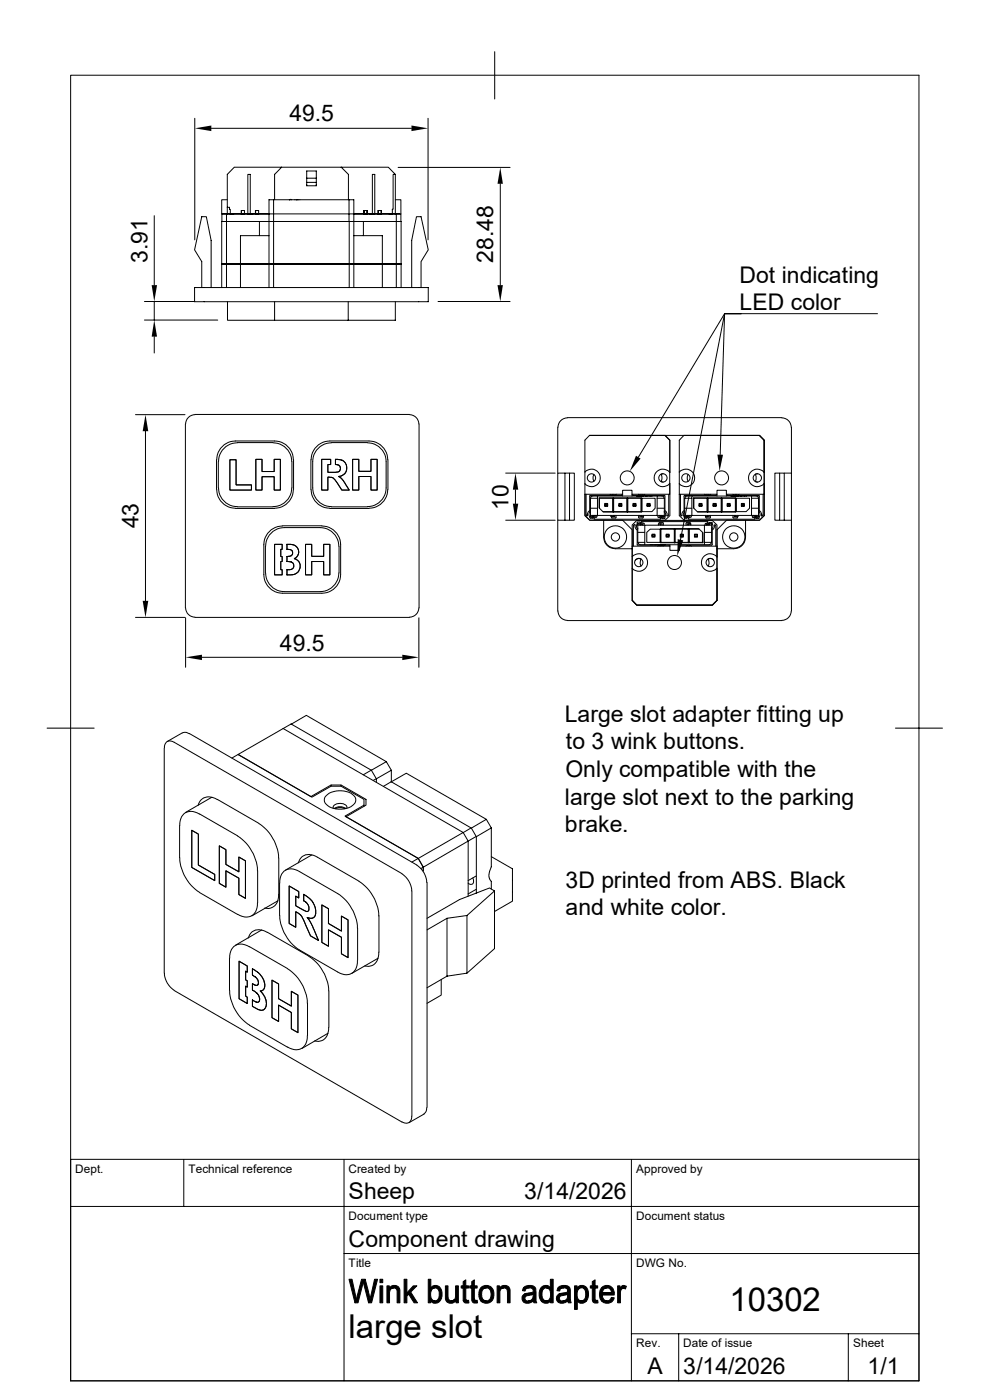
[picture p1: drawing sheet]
<svg xmlns="http://www.w3.org/2000/svg" width="210mm" height="297mm" viewBox="0 0 210 297" stroke-linecap="round" stroke-linejoin="round" font-family="sans-serif">
<g fill="none" stroke="#000" stroke-width=".21">
<path d="M15 16h179.9v276.9h-179.9zM104.9 11v10M41.3 25.1v25.8M44.8 27.2h42.5M59.7 35.5h-10l-1.5 1.5v8.4h-.9M59.7 35.5l-1.4 1.5v5.4M59.7 35.5h12.7M65.1 36.3h2v1.5h-2zM65.1 37.8v.9h2v-.9M65.1 38.7v.7h2v-.7M72.4 35.5l1.5 1.5v5.4M72.4 35.5h10l1.5 1.5"/>
<path d="M84.5 35.5h23.7M90.8 25.1v25.8M106.1 39v21.5M32.7 45.8v14.7M47 56h38.1zM47.1 45.4h.9v1.6h7v3M47.1 45.4v1.6M48.1 45.4h1.5M48.2 44h.5v.4h.2v1M48.2 42.4h-1.2l.1 3M48.9 45.4h9.1v15.6M51.2 44.7v.7"/>
<path d="M51.9 44.7h-.7v.7M51.9 44.7v.7zM52.6 45.4v-8.4h.5v8.4M52.7 45.4h.9M54.2 44.7v.7M54.9 44.7h-.7v.7M54.9 44.7v.7zM55 47h30.1M57.1 50h-6.1v11M57.1 45.4h-9.1M58 42.4h-.9v18.6M61.4 42.4h.1"/>
<path d="M61.6 42.3l.3 .1M61.6 42.3l-.2 .1M62.5 42.4h.1M62.8 42.4h.1M62.9 42.4h.2M63.2 42.4h.1M63.6 42.4h.1M74 42.4h-16v3h16v1.6M74.1 47v14M75.1 45.4h8M75.1 45.4h9v15.6M75.1 45.4v-3h-1.1v3h1.1v15.6"/>
<path d="M75.1 50h6v11M77.1 47v3M77.2 44.7h.7v.7h-.7zM77.9 44.7v.7M78.4 45.4h1M79 45.4v-8.4h.5v8.4M80.2 44.7h.7v.7h-.7zM82.5 45.4h1.5M83.2 45.4v-1h.2v-7.4h.5v8.4h.9M83.9 42.4h1.1v3M84 45.4h.1M84.1 45.4h.9v1.6"/>
<path d="M85.1 47v14M30.6 64h10.6M30.6 67.9h15.6M32.7 64v3.9M32.7 71.4v3.5M41.3 61h49.5v3h-49.5zM42.8 61v-5.5l-1.5-2.5 1.5-7h1l1 5v10M47 61v-14h1v14M48.3 64v3.9h10M58.3 67.9h15.6M58.3 64v3.9M73.9 64v3.9"/>
<path d="M83.9 64v3.9h-10M87.3 61v-10l1-5h1l1.5 7-1.5 2.5v5.5M92.9 64h15.3M186.1 66.5h-32.4l-9.3 48M28.7 88h10.5M30.9 91.5v36M41.4 88a2.1 2.1 0 0 0-2.1 2l.1 38.9a2.02 2.02 0 0 0 2 2M41.4 87.9h45.5M45.9 97.5v6.3M46.3 97.9v5.6M48.8 97.5h1.3v5.4h3.2v1.1h-4.5zM50.3 93.9h7.6"/>
<path d="M50.3 93.9a4 4 0 0 0-3.9 4M54.3 97.5h1.3v2.5h2.6v-2.5h1.3v6.5h-1.3v-2.9h-2.6v2.9h-1.3zM57.9 93.9a4 4 0 0 1 4 4M61.9 97.9v5.6M62.2 97.5a4 4 0 0 0-3.9-3.9h-8.3a4 4 0 0 0-4 3.9M62.3 97.5v6.3M68.2 97.5h1.9v1.1h-.5v1.6h1.6l.6-.1 .3-.2 .1-.4-.1-.6-.3-.3h-.6v-1.1h.6a1.8 1.8 0 0 1 1.8 1.8 1.8 1.8 0 0 1-1.8 1.8l1 .8 1.3 2.1h-1.6l-1.3-1.9a1.37 1.37 0 0 0-1.4-.9h-.2v2.8h-1.4zM70.3 93.9h7.6M74.8 97.5h1.3v2.5h2.6v-2.5h1.3v6.5h-1.3v-2.9h-2.6v2.9h-1.3zM77.9 93.9a4 4 0 0 1 4 4v5.6a4.1 4.1 0 0 1-4 4h-7.6a4 4 0 0 1-4-4v-5.6a4 4 0 0 1 4-4M82.3 97.5a4 4 0 0 0-4-3.9h-8.3a4 4 0 0 0-4 3.9v6.3a4.1 4.1 0 0 0 4 4M82.3 97.5v6.3"/>
<path d="M86.9 88a2.02 2.02 0 0 1 2 2M88.9 90v38.9M118.3 90.6v9.8M125.1 92.4h36l1 1v16l-1 1h-7l-2 2v15l-1 1h-16l-1-1v-15l-2-2h-7l-1-1v-4.5M141.1 92.4l1 1v6.8M152.8 96.4l.9-29.9h3.5h-3.5l-18.3 30.5M161.1 92.4l1 1v6.8M167.9 90.6a2.1 2.1 0 0 0-2-2h-45.5a2.02 2.02 0 0 0-2 2M167.9 90.6v9.8M46 103.8a4 4 0 0 0 4 4M50 107.9h8.3M58.3 115.5h1.6v1h-.3v1.6h.3v1h-.3v1.8h.3v1.1h-1.6z"/>
<path d="M59.9 111.5h8.4M61.4 116.6l-.5-.1v-1l1.5 .1 .7 .6 .2 .5v.8l-.3 .6-.6 .4 1 .6 .3 .7v.6l-.4 .9-.6 .5-1.8 .2v-1.1l1.1-.2 .3-.4-.1-.7a1.13 1.13 0 0 0-1.3-.5v-1M61.4 116.6l.5 .2 .2 .3a.73 .73 0 0 1-.8 .9l-.4 .1M61.9 103.5a4.1 4.1 0 0 1-4 4h-7.6a4 4 0 0 1-3.9-4M62.2 103.8a4 4 0 0 1-3.9 4M64.8 115.5h1.3v2.5h2.6v-2.5h1.3v6.5h-1.3v-2.9h-2.6v2.9h-1.3zM68.3 111.6a4 4 0 0 1 4 4v6.3a4 4 0 0 1-4 4h-8.4a4 4 0 0 1-3.9-4v-6.3a4 4 0 0 1 3.9-4M70 107.9h8.3M71.9 115.9a4 4 0 0 0-4-4h-7.6a4 4 0 0 0-4 4v5.6a4.1 4.1 0 0 0 4 4h7.6a4 4 0 0 0 4-4M71.9 115.9v5.6M82.3 103.8a4 4 0 0 1-4 4M107.3 110.4h10.5"/>
<path d="M107.3 100.4h10.5M109.3 103.9v2.9M118.3 110.4v19.2M119.8 100.4h-1.5v10h1.5M120.8 100.4h1v10h-1zM120.8 100.4h-1v10h1M124.1 100.2a1.86 1.86 0 0 1 2.7-.2 1.86 1.86 0 0 1 0 2.7 1.86 1.86 0 0 1-2.7-.1M124.1 104.9h8M124.3 104.9v4.3M124.4 109.2v.1M124.4 109.3h.2M125.1 108.3l-.4 .5v.5"/>
<path d="M125.1 109.6l.1 .3h.5l.1-.1M125.3 108.6a.64 .64 0 0 0-.2 1M125.3 109.3h1.4M125.3 107.8h1.4M125.3 107.8v1.8h.4M125.3 105.7v2.1M125.4 105.4h-.1M125.7 109.3v.3h.2v-.3M126 100.6l-.2 .5 .2 1.1M126.1 110.2h14M126.2 109.3v.1a.63 .63 0 0 1-1.1 .2M126.3 109.7l-.3 .3 .1 .1"/>
<path d="M126.4 109.3v.2h-.2M126.6 109.3l-.1 .4h-.6M126.7 105.2l-1.1 .1-.3 .4M126.7 105.7v3.6M127.1 105.6l.1 .1M127.1 105.6h9v3h-8.1l-.9-.9zM127.2 107.8v-2.1h2.8v2.8h-2.1M128.1 110.4v3.5a2.46 2.46 0 0 0 2.5 2.5h3.5M128.3 107v.2h.6v-.2M128.3 107.2v.2h.6v-.2M128.3 106.8h.6v.2h-.6zM129.4 104.9l.6 .2v-.2"/>
<path d="M129.6 109.3v.3h.5v-.3M130 105.7l.1-.1v3M130 108.5l.1 .1M130 109.6h.1M130.1 105.6l.1 .1M130.2 105.7h2.8v2.8h-2.8zM130.2 108.5l-.1 .1M130.2 104.9v.2l.6-.2M130.4 109.3v.3h-.4M130.7 109.3l-.1 .6h-.8l-.1-.3M131.3 107v.2h.6v-.2M131.3 107.2v.2h.6v-.2"/>
<path d="M131.3 106.8h.6v.2h-.6zM132 104.9v.2h-6.8l-.1 3.5M132.1 105.2v-1.2h2v1.2M133 108.5l.1 .1M133.1 105.6l-.1 .1M133.1 105.6v3M133.1 105.6l.1 .1M133.2 105.7h2.8v2.8h-2.8zM133.2 108.5l-.1 .1M134.1 104.9h8v-11.5l-1-1h-16l-1 1v11.5M134.1 115.9v-4.5l1-1h16l1 1v6.8M134.1 115.9v11.4"/>
<path d="M134.1 118.1a1.86 1.86 0 0 1 2.7-.1 1.86 1.86 0 0 1 0 2.7 1.86 1.86 0 0 1-2.7-.1M134.1 115.9h8M134.2 104.9v.2h6.8l.1 3.5M134.3 107v.2h.6v-.2M134.3 107.2v.2h.6v-.2M134.3 106.8h.6v.2h-.6zM134.4 111.5v4.4M134.4 111.5h.1M134.5 111.3l-.1 .2M134.6 111.3l.1 .1M134.7 111.4v.4l.5 .6M135.1 105.2h.2"/>
<path d="M135.2 112.1l.1 3.6h6.7v.2M135.2 111.2l.1-.5h.5v.3h.8l.1 .4M135.2 105.2h.1M135.3 111.4v3.7h1.5M135.3 111.4v-.2h.6v.2M135.3 111.4h1.5M135.3 112.9h1.5M135.3 115.1l.2 .3 .3 .1M135.3 105.2h.1M135.3 105.2h.2M135.4 115.4h.1M135.4 104.9l.6 .2v-.2"/>
<path d="M135.4 105.2h.3M135.5 109.3l.1 .6h.8v-.3M135.6 105.2h.1M135.7 105.2h1M135.7 105.2h.1M135.7 109.3v.3h.5M135.8 111.2v.2M136 118.6l-.2 .7 .2 .8M136 118.6l-.7-.1-.6 .4M136 108.5l.1 .1M136 109.3v.3h.5v-.3M136.1 110.8v-.1h14.1l-.3 .3"/>
<path d="M136.1 110.8l.2 .2M136.1 105.6l-.1 .1M136.1 111.3h.3v.1M136.1 111.3a.63 .63 0 0 0-1-.1 .63 .63 0 0 0 .2 1M136.1 111.3l.1 .1M136.2 105.7h2.8v2.1l-.7 .7h-2.1zM136.2 104.9v.2l.6-.2M136.8 115.1v.5h-1M136.9 105.2h1.4M137.1 105.2h.1M137.2 112.9l.7-.6h2.1v2.8h-2.8zM137.2 106.8h.7v.2h-.7z"/>
<path d="M137.2 107v.2h.7v-.2M137.2 107.2v.2h.7v-.2M137.2 105.2h.1M137.9 105.2h.1M137.9 115.6h1.5M137.9 115.6h.1M138.3 113.7h.6v.3h-.6zM138.3 115.6h.1M138.3 113.7v-.2h.6v.2M138.3 113.5v-.2h.6v.2M139 115.6h.1M139.4 105.7v-.5l1.2 .1 .3 .4"/>
<path d="M139.4 109.3h1.5M139.4 107.8h1.5M139.4 105.2h-12.7v.5h-1.4M139.4 105.7v3.6h-12.7M139.4 105.7h1.5v3.6M139.5 115.9l.5-.2v.2M139.5 115.6h.5M139.6 109.3l.1 .5h.7l.1 .2h.5l.1-.4M139.7 111.4v-.2h.5v.2M139.8 111.2l.1-.3h.7l.1 .5M139.8 109.3v.2h.2M140 109.8l.2 .2-.1 .1"/>
<path d="M140 109.3l.1 .2M140 115.6h.5M140 111.2l.5-.1v.3M140.1 112.1h8.1l.9 .9v2.1h-9zM140.1 112.1l.1 .2M140.2 112.3h2.8v2.8h-2.8zM140.2 115.1h-.1M140.3 115.9v-.2l.4 .2M140.3 102.2l.4 .1M140.4 109.3v.3M140.5 115.6h.1M140.5 115.6h.4"/>
<path d="M140.6 115.6h.2M140.7 100.5l-.4 .1 .1 .5-.1 1.1M140.8 105.4h.1M140.9 108.6a.63 .63 0 0 1 .2 1 .63 .63 0 0 1-1-.1M140.9 115.6h.2M140.9 115.6h.1M140.9 109.3v.3h-.6v-.3M141 115.6h.2M141.1 108.3l.4 .7v.4M141.3 113.7v-.2h.6v.2M141.3 113.5v-.2h.6v.2M141.3 113.7h.6v.3h-.6z"/>
<path d="M141.5 109.3l.1 .1M141.8 109.2v.1M141.8 109.3l-.2 .2M141.9 104.9v4.3M142 100.2a1.86 1.86 0 0 0-2.7-.2 1.86 1.86 0 0 0 0 2.7 1.86 1.86 0 0 0 2.7-.1M142.1 102.5v6.9l-1 1h-16l-1-1v-4.5M142.1 115.6v1.2h2v-1.2M143 115.1h.1M143.1 112.1l.1 .2M143.1 112.1l-.1 .2M143.1 112.1v3M143.2 115.1h-.1"/>
<path d="M143.2 112.3h2.8v2.8h-2.8zM144.1 100.2a1.86 1.86 0 0 1 2.7-.2 1.86 1.86 0 0 1 0 2.7 1.86 1.86 0 0 1-2.7-.1M144.1 104.9h8M144.1 115.9h8M144.3 113.7h.6v.3h-.6zM144.3 113.7v-.2h.6v.2M144.3 113.5v-.2h.6v.2M144.4 104.9v4.3M144.4 109.2v.1M145.1 108.3a1.17 1.17 0 0 0-.5 1.1l-.2-.1M145.2 109.6v.3h.5l.1-.1M145.2 109.3h1.6"/>
<path d="M145.2 107.8h1.6M145.2 107.8v1.8h.6M145.3 108.6a.64 .64 0 0 0-.1 1M145.4 105.4h.1M145.5 115.9l.5-.2v.2M145.9 109.3v.3h-.1v-.3M146 100.6l-.2 .5 .2 1.1M146 115.1h.1M146.1 110.2h14M146.1 111.4v-.2h.5v.2M146.1 112.1v3h.1M146.1 112.1l.1 .2"/>
<path d="M146.1 112.1l-.1 .2M146.2 109.3v.1a.63 .63 0 0 1-1 .2M146.2 111.2l-.4-.1v.3M146.2 115.9v-.2l.5 .2M146.3 109.7l-.3 .3 .1 .1M146.3 109.3l-.1 .2M146.5 111.2l-.1-.3h-.8l-.1 .5M146.6 109.3v.4h-.7M146.8 105.2l-1.2 .1-.3 .4M146.8 105.7v3.6M147.1 105.6h9v3h-8.1l-.9-.9zM147.1 105.6l.1 .1"/>
<path d="M147.2 107.8v-2.1h2.8v2.8h-2.1M147.3 113.7h.7v.3h-.7zM147.3 113.7v-.2h.7v.2M147.3 113.5v-.2h.7v.2M148.3 106.8h.6v.2h-.6zM148.3 107v.2h.6v-.2M148.3 107.2v.2h.6v-.2M148.3 112.3h-2.1v2.8h2.8v-2.2M149 115.1h.1M149.4 111.4h-12.6v3.7M149.4 111.4v3.7M149.4 104.9l.6 .2v-.2"/>
<path d="M149.4 115.6h1.1M149.4 111.4h1.6M149.4 112.9h1.6M149.6 109.3v.3h.6v-.3M149.9 111.3h.1M149.9 111.3v.1M149.9 111.3h.2M150 105.7l.1-.1v3M150 108.5l.1 .1M150 109.6h.1M150.1 111.3a.63 .63 0 0 1 1-.1 .63 .63 0 0 1-.2 1M150.1 111.3l-.1 .1"/>
<path d="M150.1 105.6l.1 .1M150.2 105.7h2.8v2.8h-2.8zM150.2 108.5l-.1 .1M150.2 104.9v.2l.6-.2M150.2 118.6l.2 .7-.2 .8M150.2 118.6l.7-.1 .5 .3M150.3 111h-.6l-.1 .4M150.4 111l.1-.2h.5l.1 .3M150.5 111.4v-.2h-.2v.2M150.5 111.2h.5v1.7M150.5 109.3v.3h-.5M150.7 109.3l-.1 .6h-.8l-.1-.3"/>
<path d="M150.8 115.4h.1M150.9 115.1l-.1 .3-.3 .1M151 115.1h-1.6v.5h-12.6M151 112.9v2.2M151.1 112.1l-.1 3.6h-6.7v.2M151.3 106.8h.6v.2h-.6zM151.3 107v.2h.6v-.2M151.3 107.2v.2h.6v-.2M151.5 111.4v.6l-.4 .4M151.7 111.4h-.1M151.7 111.3l.1 .2M151.8 111.5v4.4"/>
<path d="M152 104.9v.2h-6.8l-.1 3.5M152.1 118.1a1.86 1.86 0 0 0-2.7-.1 1.86 1.86 0 0 0 0 2.7 1.86 1.86 0 0 0 2.7-.1M152.1 105.2v-1.2h2v1.2M152.1 118.1v2.5M153 108.5l.1 .1M153.1 105.6l-.1 .1M153.1 105.6v3M153.1 105.6l.1 .1M153.2 105.7h2.8v2.8h-2.8zM153.2 108.5l-.1 .1M154.1 104.9h8v-11.5l-1-1h-16l-1 1v11.5M154.2 104.9v.2h6.8l.1 3.5"/>
<path d="M154.3 107v.2h.6v-.2M154.3 107.2v.2h.6v-.2M154.3 106.8h.6v.2h-.6zM155.1 105.2h.6M155.2 105.2h.3M155.4 104.9l.6 .2v-.2M155.5 109.3l.1 .6h.8l.1-.3M155.6 105.2h.1M155.7 105.2h.6M155.7 105.2h.1M155.7 109.3v.3h.5M156 108.5l.1 .1"/>
<path d="M156 109.3v.3h.5v-.3M156.1 105.6l-.1 .1M156.2 105.7h2.8v2.1l-.7 .7h-2.1zM156.3 104.9v.2l.5-.2M156.3 105.2h.4M157 105.2h1.4M157.1 105.2h.1M157.3 106.8h.6v.2h-.6zM157.3 105.2h.1M157.3 107v.2h.6v-.2M157.3 107.2v.2h.6v-.2M157.9 105.2h.1"/>
<path d="M158.2 110.4v3.5a2.46 2.46 0 0 1-2.5 2.5h-3.6M159.4 109.3h1.5M159.4 107.8h1.5M159.4 105.7v-.5l1.2 .1 .3 .4M159.4 105.7h1.5M159.4 105.2h-12.6v.5h-1.6v2.1M159.4 105.7v3.6h-12.6M159.6 109.3l.1 .5h.7l.1 .2h.5v-.4M159.9 109.3v.2h.2M160 109.8l.2 .2-.1 .1M160 109.3a.63 .63 0 0 0 1 .3M160.2 100.6l.2 .5-.2 1.1"/>
<path d="M160.3 102.2l.4 .1M160.3 109.3v.3h.6v-.3M160.4 109.3v.3M160.7 100.5l-.4 .1M160.8 105.4h.1M160.9 108.6a.64 .64 0 0 1 .1 1M160.9 105.7v3.6M161.1 108.3l.4 .7v.4M161.5 109.3l.1 .1M161.8 109.3l-.1 .2M161.9 104.9l-.1 4.4M162.1 100.2a1.86 1.86 0 0 0-2.7-.2 1.86 1.86 0 0 0 0 2.7 1.86 1.86 0 0 0 2.7-.1"/>
<path d="M162.1 102.5v6.9l-1 1h-16l-1-1v-4.5M162.1 100.2h.1M164.4 100.4h1v10h-1zM165.4 100.4h1v10h-1M166.4 110.4h1.5M166.4 100.4h1.5v10M167.9 110.4v19.2M28.7 131h10.5M39.4 131.1v10.5M41.4 131h45.5M42.8 139.4h42.5M88.9 131.1v10.5"/>
<path d="M88.9 128.9a2.02 2.02 0 0 1-2 2M118.4 129.6a2.02 2.02 0 0 0 2 2l45.5 .1a2.1 2.1 0 0 0 2-2.1M134.1 127.3l1 1.1h16l1-1.1M152.1 120.6v6.8l-1 1h-16l-1-1.1M10 154.5h10M34.8 158.7v47.8M34.9 158.7a1.25 1.25 0 0 1 .6-1.4 1.25 1.25 0 0 1 1.5 .2l48.3 27.9a4.5 4.5 0 0 1 2 3.6M38.7 155.5l-3.2 1.8M38.7 155.5l.7-.1 .8 .3M40.2 155.6l48.2 27.9M60.1 154.6l38.2 22-9.6 5.5 1.1 1.9v.8v-.8l-1.1-1.9-15.3-8.8 4.2-2.5v-1.2l-5.3-3.1M60.1 154.6l-9.6 5.5 15.5 8.9 4.2-2.5"/>
<path d="M61.8 153.6l17 9.8 1 1.8v.7M61.8 153.6l3.2-1.8 17 9.8M61.8 153.6l-1.7 1M189.9 154.5h10M38.1 175.1v6.9M40.7 176.1l1.4 .9v6.5l3.5 2v1.3l-4.9-2.8zM42 170.9a2.49 2.49 0 0 1 4.1-1.3l8.8 5.1M42.3 172.7a2.5 2.5 0 0 0-3.9 1l-.3 1.4M42.3 172.7l8.1 4.6M45 169.1l-5.7 3.3M46.5 179.5l1.4 .8v3.1l2.8 1.6v-3.2l1.4 .8v8l-1.4-.8v-3.5l-2.8-1.6v3.5l-1.4-.8zM49.2 160.8l1.3-.7 15.7 9 4-2.3h2.1l4.9 2.8v1.2"/>
<path d="M50.4 177.4a9.4 9.4 0 0 1 4.2 7.3M54.9 174.7a9.4 9.4 0 0 1 4.2 7.3M69.2 168.8a4.6 4.6 0 0 1 6.1 .3 1.47 1.47 0 0 1-.9 2.1 4.6 4.6 0 0 1-5.4-.9 1.25 1.25 0 0 1 .2-1.5zM70.2 166.8v-.3h2.1v.3M70.7 171.5a1.1 1.1 0 0 1 1.4-1.1 1.1 1.1 0 0 1 1.5 1.1M70.9 171.5a2.31 2.31 0 0 1 2.5 0M71.1 171.6a2.33 2.33 0 0 1 2.1 0M77.2 171.1v-.3l-4 2.3 15.5 9-1.3 .8M79.2 165.6l3.8-2.2v2.5M83 165.9l-1.7 .9M83 165.9h.1M83 165.9l17 9.8 1 1.8v12"/>
<path d="M83 165.9l3.2-1.9 17 9.8M83 163.4l-1-1.8-5 2.8M99.9 175.6l-1.6 1 1 1.8-10 5.8M101 177.5l-1.7 .9v11.7M101 177.5l3.2-1.9v8.3l-.5 1.6 .1 .9 .4 .6v1.6M104.2 175.6l-1-1.8-3.2 1.9M38.1 182a9.3 9.3 0 0 0 4.2 7.3l8.1 4.7M54.6 191.6a2.55 2.55 0 0 1-1.2 2.7 2.55 2.55 0 0 1-3-.3M54.7 184.7v6.9M55.5 197.3l-5.5 3.2M56.7 197.8a2.54 2.54 0 0 0-3.9 .8l-.1 .4M56.7 197.8l8.8 5.1"/>
<path d="M59 191.1l-5.6 3.2M59.1 189.7a2.46 2.46 0 0 1-2.5 3h-.5M59.1 182v7.7M59.3 187.4v6.8M59.4 187.3a2.55 2.55 0 0 1 1.2-2.7 2.55 2.55 0 0 1 2.9 .3l8.1 4.7a9.4 9.4 0 0 1 4.2 7.3l.1 6.9M59.4 194.2a9.4 9.4 0 0 0 4.1 7.3l8.1 4.7a2.5 2.5 0 0 0 4-1l.2-1.4M61.3 188l2.1 1.1v1.4l-.7-.4v2.1l1.6 .8a.79 .79 0 0 0 1.1 .2v-1.1l-.5-.8-.5-.2v-1.4l1.7 1.3 .8 1.6 .1 1.3-.4 .7-.4 .2-1-.2 1.1 1.9 1.3 3-1.7-1-1.8-4-.9-.8-.5-.3v3.3l-1.4-.8zM63.3 183a2.39 2.39 0 0 1 3.6-1.4l9.3 5.3M66.2 181.4l-5.7 3.2M68.3 192l1.4 .8v3.1l2.7 1.6v-3.1l1.4 .8v8l-1.4-.8v-3.6l-2.7-1.5v3.4l-1.4-.8zM76.2 187a9.3 9.3 0 0 1 4.1 7.3M80.4 194.3v7.7"/>
<path d="M87.4 189v47.8M88.4 183.6a4.5 4.5 0 0 1 2.1 3.6M90.6 194.8l6.9-4 6.3-2.4 1.1 .6v12.3l-5.8 5.2M90.6 187.2v47.7M94.8 194.8v12.3M99.1 194.2v12.3l-4.3 .6M100.3 186.3l.1 .3a.68 .68 0 0 1-.1 .9 .68 .68 0 0 1-1-.1M101 185.8l-1.7 1M101 188.7l-1.7 1M104.2 181.7l4.5 2.6v6.9l-3.8 2.2M104.9 189l-5.8 5.2-4.3 .6-4.2 2.5M34.9 206.5a4.5 4.5 0 0 0 2.1 3.6l48.3 27.9a1.27 1.27 0 0 0 1.4 .2 1.27 1.27 0 0 0 .6-1.4"/>
<path d="M48.7 203.3v6.8M48.7 210.1a9.3 9.3 0 0 0 4.2 7.4M50.7 203.9l1.8 1v1.3l-.4-.2v1.9l.4 .2v1.3l-.4-.2v2.1l.4 .2v1.4l-1.8-1zM52.9 200.8l8.1 4.7a9.3 9.3 0 0 1 4.2 7.4M52.9 217.5l8.1 4.7M52.9 200.9a2.5 2.5 0 0 0-4 .9l-.2 1.5M54.1 207.2l-.5-.4v-1.3l1.6 1.3 .8 1.4 .2 .6-.2 .9-.4 .5h-.4l.7 .9 .5 1.1 .1 .9-.2 .7-.4 .4-.6 .1-1.6-.7-.1-.1v-1.4l.2 .2a.76 .76 0 0 0 1.2 .1l.1-.6-.3-.7-1.2-1.1v-1.3M54.1 207.2l.7 .9v.6l-.1 .3a.92 .92 0 0 1-1.1-.3M57.7 207.9l1.4 .8v3.2l2.7 1.5v-3.1l1.4 .8v8l-1.4-.8v-3.5l-2.7-1.6v3.5l-1.4-.8zM65.2 219.7a2.55 2.55 0 0 1-1.2 2.7 2.55 2.55 0 0 1-3-.3M65.2 212.9v6.8M65.5 202.9a9.4 9.4 0 0 1 4.2 7.3l.1 7.7a2.61 2.61 0 0 1-2.2 3h-.9"/>
<path d="M69.6 219.2l-5.6 3.3M80.2 203.3l-5.6 3.2M80.3 202a2.47 2.47 0 0 1-2.5 3l-.5-.1M93.6 207.8v3.3l-3 1.8M94.8 207.1l-4.2 2.4M90 236.3l-3.2 1.9M90.5 235l-.1 .8-.5 .5M15 255.9h179.9M39 246v9.9M73 246v46.9M133.9 246v46.9M194.9 246h-179.9v46.9"/>
<path d="M73 265.9h121.9M133.9 283h61M144 283v9.9M180 283v9.9"/>
<circle cx="125.5" cy="101.4" r=".88"/>
<circle cx="130.6" cy="113.9" r="2.38"/>
<circle cx="130.6" cy="113.9" r=".88"/>
<circle cx="133" cy="101.4" r="1.49"/>
<circle cx="135.5" cy="119.3" r=".88"/>
<circle cx="140.6" cy="101.4" r=".88"/>
<circle cx="143.1" cy="119.3" r="1.49"/>
<circle cx="145.5" cy="101.4" r=".88"/>
<circle cx="150.7" cy="119.3" r=".88"/>
<circle cx="153.1" cy="101.4" r="1.49"/>
<circle cx="155.7" cy="113.9" r="2.38"/>
<circle cx="155.7" cy="113.9" r=".88"/>
<circle cx="160.7" cy="101.4" r=".88"/>
</g>
<g fill="#000" stroke="#000" stroke-width=".21">
<path d="M74 271.4h.7l.9 4.2-.3 .8z" fill-rule="evenodd"/>
<path d="M76.7 271.4h.8l-.4 .6-1.2 4.4h-.6z" fill-rule="evenodd"/>
<path d="M77.5 271.4l1 4.1-.3 .9-1.1-4.3z" fill-rule="evenodd"/>
<path d="M79.5 271.4h.6l-1.3 5h-.6l.3-.8z" fill-rule="evenodd"/>
<path d="M80.6 272.8h.6v3.6h-.6z" fill-rule="evenodd"/>
<path d="M80.6 271.4h.6v.7h-.6z" fill-rule="evenodd"/>
<path d="M82.1 272.8h.5v.5h.6l-.4 .3-.2 .6v2.2h-.5z" fill-rule="evenodd"/>
<path d="M82.7 273.2h.9l-1 .1z" fill-rule="evenodd"/>
<path d="M83 272.8a1.22 1.22 0 0 1 1.4 .1 1.22 1.22 0 0 1 .4 1.3v2.2h-.6v-2.2a.76 .76 0 0 0-.6-1h-.9z" fill-rule="evenodd"/>
<path d="M85.7 271.4h.6v2.9l.4 .3-.4 .4v1.4h-.6z" fill-rule="evenodd"/>
<path d="M87.7 272.8h.7l-1.3 1.3 1.5 2.3h-.8l-1.1-1.8-.4-.3z" fill-rule="evenodd"/>
<path d="M90.8 271.4h.6v1.8h.9a1.46 1.46 0 0 0-.9 2.1l.6 .6-.6 .1v.4h-.6z" fill-rule="evenodd"/>
<path d="M91.4 276h.8z" fill-rule="evenodd"/>
<path d="M91.6 273a1.42 1.42 0 0 1 1.6 0 1.42 1.42 0 0 1 .6 1.5 1.5 1.5 0 0 1-.5 1.6 1.5 1.5 0 0 1-1.7 .2l-.2-.2 .8-.1a1.46 1.46 0 0 0 .9-2.1l-.3-.6-1.4-.1z" fill-rule="evenodd"/>
<path d="M94.5 272.8h.5l.1 2.8 .6 .4h.9a1.19 1.19 0 0 1-1.4 .4 1.19 1.19 0 0 1-.7-1.4z" fill-rule="evenodd"/>
<path d="M95.8 276l.4-.2 .5 .1z" fill-rule="evenodd"/>
<path d="M96.6 272.8h.6v3.6h-.5v-.5l-.5-.1 .3-.3 .1-.4z" fill-rule="evenodd"/>
<path d="M98.3 271.9l.5-.4v1.3h.6v.5h-.6v2.2l.1 .3 .2 .1h-.8v-2.6h-.5v-.5h.5z" fill-rule="evenodd"/>
<path d="M98.3 275.9l1.1-.1 .1 .6h-.4a.67 .67 0 0 1-.8-.5z" fill-rule="evenodd"/>
<path d="M100.1 271.9l.5-.4v1.3h.6v.5h-.6l.1 2.4 .3 .2h-.9v-.1v-2.5h-.4v-.5h.4z" fill-rule="evenodd"/>
<path d="M100.1 275.9l1.1-.1 .1 .6h-.4a.61 .61 0 0 1-.8-.5z" fill-rule="evenodd"/>
<path d="M101.9 273.3l1.3-.1a1.5 1.5 0 0 0-.7 2.5l.7 .3h-1.2a2.56 2.56 0 0 1-.1-2.7z" fill-rule="evenodd"/>
<path d="M102.2 273a1.68 1.68 0 0 1 2 .1 1.68 1.68 0 0 1 .5 1.9 1.57 1.57 0 0 1-1 1.4 1.57 1.57 0 0 1-1.7-.4h1.2a1.46 1.46 0 0 0 .8-2.2l-.3-.4-.4-.2h-1.3z" fill-rule="evenodd"/>
<path d="M105.5 272.8h.5v.5h.6l-.4 .3-.2 .4v2.4h-.5z" fill-rule="evenodd"/>
<path d="M106 273.2h.9l-.9 .1z" fill-rule="evenodd"/>
<path d="M106.3 272.9a1.22 1.22 0 0 1 1.4 0 1.22 1.22 0 0 1 .5 1.3v2.2h-.5v-2.2a.76 .76 0 0 0-.8-1h-.9z" fill-rule="evenodd"/>
<path d="M111.1 273.2h1.2a.73 .73 0 0 0-.9 .7l-.6-.1z" fill-rule="evenodd"/>
<path d="M111.1 274.7l.2-.2 1.8 .1-.9 .2a.62 .62 0 0 0-.9 .5 .62 .62 0 0 0 .7 .7l1 .1a1.27 1.27 0 0 1-1.4 .4 1.27 1.27 0 0 1-.9-1.3z" fill-rule="evenodd"/>
<path d="M111.1 273.2a1.69 1.69 0 0 1 2.6 .2v2.6l.2 .4h-.6l-.1-.4-.8-.1 .6-.5 .1-.8-1.8-.1 1.2-.3a.45 .45 0 0 0 .6-.1 .45 .45 0 0 0-.1-.6l-.5-.3z" fill-rule="evenodd"/>
<path d="M112 276h1.2z" fill-rule="evenodd"/>
<path d="M114.9 273a1.25 1.25 0 0 1 1.9 .2h-.9a1.34 1.34 0 0 0-.9 1.9l.4 .7 .5 .2h-1.1a2.53 2.53 0 0 1 .1-3z" fill-rule="evenodd"/>
<path d="M114.8 276h2a1.23 1.23 0 0 1-2 0z" fill-rule="evenodd"/>
<path d="M116.8 271.4h.5v5h-.5v-.4l-.7-.1a1.61 1.61 0 0 0-.1-2.7h-.1h.9z" fill-rule="evenodd"/>
<path d="M118.4 273.2h1.2a.73 .73 0 0 0-.9 .7l-.5-.1z" fill-rule="evenodd"/>
<path d="M118.4 274.7l.2-.2 1.8 .1-.9 .2a.62 .62 0 0 0-.8 .5 .62 .62 0 0 0 .6 .7l1.1 .1a1.27 1.27 0 0 1-1.5 .4 1.27 1.27 0 0 1-.8-1.3z" fill-rule="evenodd"/>
<path d="M118.4 273.2a1.74 1.74 0 0 1 2.5 .1l.3 3.1h-.6l-.1-.4-.8-.1 .6-.4 .1-.9-1.8-.1 1.1-.2a.54 .54 0 0 0 .7-.5 .54 .54 0 0 0-.6-.6z" fill-rule="evenodd"/>
<path d="M119.3 276h1.2z" fill-rule="evenodd"/>
<path d="M121.9 272.8h.5v.5h.6a1.76 1.76 0 0 0 .1 2.7h1.3h-1.9v1.8h-.6z" fill-rule="evenodd"/>
<path d="M122.5 273.1l.9 .1-1 .1z" fill-rule="evenodd"/>
<path d="M122.7 273a1.44 1.44 0 0 1 1.6 0 1.44 1.44 0 0 1 .5 1.6l-.1 .9-.3 .5h-1.1a1.46 1.46 0 0 0 .9-2.1l-.5-.6-1.2-.2z" fill-rule="evenodd"/>
<path d="M122.5 276h1.9a1.21 1.21 0 0 1-1.9 0z" fill-rule="evenodd"/>
<path d="M125.6 271.9l.6-.4v1.3h.6v.5h-.6v2.4l.3 .2h-.8l-.1-.1v-2.5h-.4v-.5h.4z" fill-rule="evenodd"/>
<path d="M125.7 275.9l1.1-.1 .1 .6h-.5a.64 .64 0 0 1-.7-.5z" fill-rule="evenodd"/>
<path d="M127.6 273.2h1.2l-.7 .3-.3 .7 2.5 .1v.4h-2.5l.3 .9 .2 .2 .5 .2h-1.2a2.42 2.42 0 0 1 0-2.8z" fill-rule="evenodd"/>
<path d="M127.8 273a1.55 1.55 0 0 1 1.7-.1 1.55 1.55 0 0 1 .8 1.4l-2.5-.1h1.9l-.1-.5-.4-.4-1.6-.1z" fill-rule="evenodd"/>
<path d="M127.6 276h1.3l.4-.2 .4-.5h.6a1.58 1.58 0 0 1-2.7 .7z" fill-rule="evenodd"/>
<path d="M131 272.8h.5v.5h.7l-.5 .3-.1 .5v2.3h-.6z" fill-rule="evenodd"/>
<path d="M131.9 272.8l.5-.1 .5 .2-.2 .6-1.2-.2z" fill-rule="evenodd"/>
</g>
<g fill="#000">
<path d="M41.3 27.2l3.5-.6v1.2zM87.3 26.6l3.5 .6-3.5 .6zM106.1 35.5l.6 3.5h-1.2zM32.7 67.9l.6 3.5h-1.1zM32.2 60.5h1.1l-.6 3.5zM105.5 60.5h1.2l-.6 3.5zM30.9 88l.6 3.5h-1.2zM134.9 96.7l1 .6-2.3 2.7zM152.2 96.4l1.2 .1-.7 3.4zM108.8 106.8h1.1l-.6 3.6zM109.3 100.4l.6 3.5h-1.1zM143.8 114.4l1.1 .2-1.2 3.3z"/>
<path d="M30.3 127.5h1.2l-.6 3.5zM39.4 139.4l3.4-.5v1.1zM85.3 138.9l3.6 .5-3.6 .6z"/>
</g>
<g font-size="7">
<text x="154.7" y="278.2">10302</text>
<text x="74" y="283.9">large slot</text>
</g>
<g font-size="4.9">
<text x="61.4" y="25.7">49.5</text>
<text x="31.3" y="55.8" transform="rotate(-90 31.3 55.8)">3.91</text>
<text x="104.6" y="55.8" transform="rotate(-90 104.6 55.8)">28.48</text>
<text x="156.8" y="60">Dot indicating</text>
<text x="156.9" y="65.8">LED color</text>
<text x="29.4" y="112.1" transform="rotate(-90 29.4 112.1)">43</text>
<text x="107.9" y="108.2" transform="rotate(-90 107.9 108.2)">10</text>
<text x="59.4" y="138">49.5</text>
<text x="119.8" y="153.2">Large slot adapter fitting up</text>
<text x="120.1" y="159">to 3 wink buttons.</text>
<text x="119.9" y="164.9">Only compatible with the</text>
<text x="119.8" y="170.7">large slot next to the parking</text>
<text x="119.8" y="176.6">brake.</text>
<text x="119.9" y="188.3">3D printed from ABS. Black</text>
<text x="120" y="194.1">and white color.</text>
<text x="74" y="254.5">Sheep</text>
<text x="111.2" y="254.5">3/14/2026</text>
<text x="74" y="264.5">Component drawing</text>
<text x="137.3" y="291.6">A</text>
<text x="144.9" y="291.5">3/14/2026</text>
<text x="184.1" y="291.6">1/1</text>
</g>
<g font-size="2.5">
<text x="16" y="248.8">Dept.</text>
<text x="40" y="248.8">Technical reference</text>
<text x="74" y="248.8">Created by</text>
<text x="134.9" y="248.8">Approved by</text>
<text x="74" y="258.7">Document type</text>
<text x="135" y="258.7">Document status</text>
<text x="74" y="268.7">Title</text>
<text x="135" y="268.7">DWG No.</text>
<text x="135" y="285.8">Rev.</text>
<text x="145" y="285.8">Date of issue</text>
<text x="181" y="285.8">Sheet</text>
</g>
</svg>
